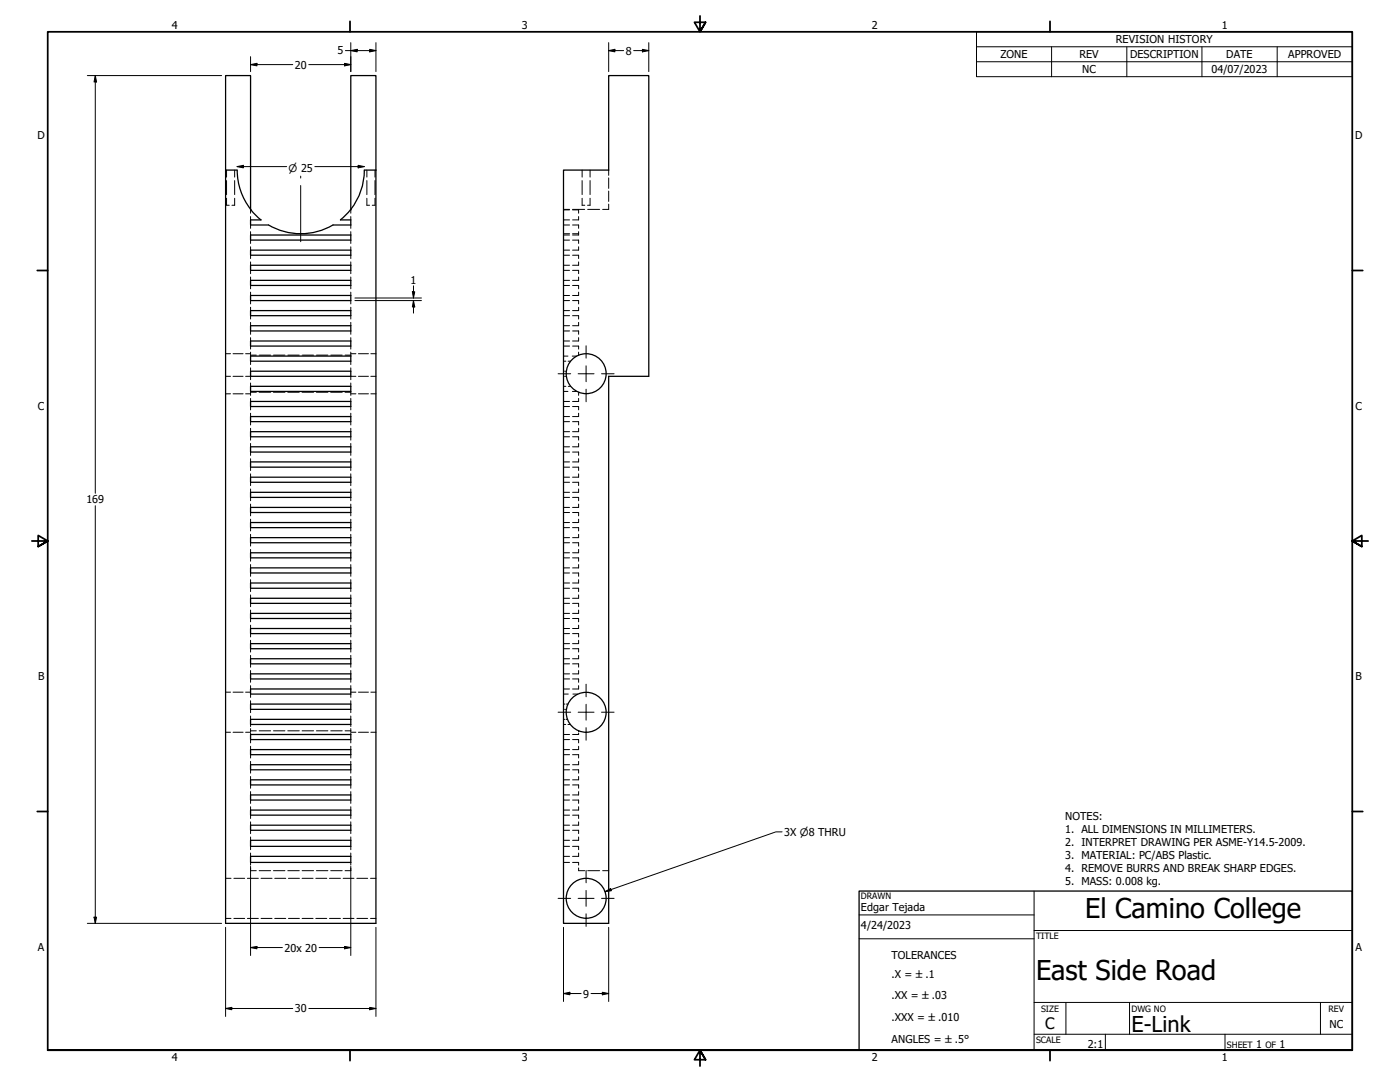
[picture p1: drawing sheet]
<svg xmlns="http://www.w3.org/2000/svg" width="559mm" height="432mm" viewBox="0 0 559 432" stroke-linecap="round" stroke-linejoin="round" font-family="sans-serif">
<!-- layer: Hidden (ANSI) -->
<g fill="none" stroke="#000" stroke-width=".4">
<path d="M90.4 79.1v2.8h1.1M90.4 67.9v2.8M90.4 72.1v5.6M93.7 79.1v2.8h-1.1M93.7 67.9v2.8M93.7 72.1v5.6M146.4 79.1v2.8h1.1M146.4 67.9v2.8M146.4 72.1v5.6M149.7 79.1v2.8h-1.1M149.7 67.9v2.8M149.7 72.1v5.6"/>
<path d="M232.3 79.1v2.8h1.1M232.3 67.9v2.8M232.3 72.1v5.6M235.5 79.1v2.8h-1M235.5 67.9v2.8M235.5 72.1v5.6M243 67.9v2.1M243 71v4.2M243 76.3v4.1M100 83.8v1.3M100 86.4v1.4M100 89.8v1.3"/>
<path d="M100 92.5v1.3M100 95.8v1.4M100 98.5v1.3M140 83.8v1.3M140 86.4v1.4M140 89.8v1.3M140 92.5v1.3M140 95.8v1.4M140 98.5v1.3M224.9 83.6h2.4M224.9 93.3h2.4M224.9 89.8h2.4"/>
<path d="M224.9 83.8h2.4M224.9 99.8h2.4M224.9 95.8h2.4M224.9 93.8h2.4M224.9 87.8h2.4M228.5 83.6h4.9M228.5 93.3h2.4M228.5 83.8h2.4v1.3M228.5 89.8h2.4v1.3M228.5 95.8h2.4v1.4M230.9 86.4v1.4h-2.4M230.9 92.5v1.3h-2.4"/>
<path d="M230.9 98.5v1.3h-2.4M234.6 83.6h4.7M243 81.5v2.1h-2.5M100 101.9v1.3M100 104.5v1.4M100 107.9v1.3M100 110.6v1.3M100 113.9v1.4M100 116.6v1.3M100 120v1.3M140 101.9v1.3M140 104.5v1.4"/>
<path d="M140 107.9v1.3M140 110.6v1.3M140 113.9v1.4M140 116.6v1.3M140 120v1.3M224.9 120h2.4M224.9 117.9h2.4M224.9 113.9h2.4M224.9 111.9h2.4M224.9 107.9h2.4M224.9 105.9h2.4M224.9 101.9h2.4"/>
<path d="M228.5 101.9h2.4v1.3M228.5 107.9h2.4v1.3M228.5 113.9h2.4v1.4M228.5 120h2.4v1.3M230.9 104.5v1.4h-2.4M230.9 110.6v1.3h-2.4M230.9 116.6v1.3h-2.4M100 122.6v1.4M100 126v1.3M100 128.7v1.3M100 132.1v1.3M100 134.7v1.4"/>
<path d="M100 138.1v1.2M140 122.6v1.4M140 126v1.3M140 128.7v1.3M140 132.1v1.3M140 134.7v1.4M140 138.1v1.2M224.9 138.1h2.4M224.9 136.1h2.4M224.9 132.1h2.4M224.9 130h2.4M224.9 126h2.4"/>
<path d="M224.9 124h2.4M228.5 126h2.4v1.3M228.5 132.1h2.4v1.3M228.5 138.1h2.4v1.2M230.9 122.6v1.4h-2.4M230.9 128.7v1.3h-2.4M230.9 134.7v1.4h-2.4M90 150.2h2M90 141.2h2M90 157.2h2M93 150.2h4M93 141.2h4"/>
<path d="M93 157.2h4M98 150.2h2v1.3M98 141.2h2M98 157.2h2M100 140.5v1.4M100 142v.1M100 144.1v1.4M100 146.8v1.3M100 152.8v1.4M100 156.2v.1M100 156.5v1.3M100 159v1.2"/>
<path d="M100 156.5h2.3M100 141.7h2.3M103.4 156.5h4.6M103.4 141.7h4.6M109.2 156.5h4.5M109.2 141.7h4.5M114.9 156.5h4.5M114.9 141.7h4.5M120.6 156.5h4.6M120.6 141.7h4.6M126.3 156.5h4.6M126.3 141.7h4.6"/>
<path d="M132 156.5h4.6M132 141.7h4.6M137.7 156.5h2.3M137.7 141.7h2.3M140 140.5v1.4M140 142v.1M140 144.1v1.4M140 146.8v1.3M140 152.8v1.4M140 156.2v.1M140 156.5v1.3M140 159v1.2"/>
<path d="M140 141.2h2M140 157.2h2M142 150.2h-2v1.3M143.1 150.2h4M143.1 141.2h4M143.1 157.2h4M148 150.2h2.1M148 141.2h2.1M148 157.2h2.1M224.9 150.2h.4M224.9 144.1h1M224.9 148.1h.4"/>
<path d="M224.9 154.2h1M224.9 156.2h1.8M224.9 142.1h1.8M225.7 150.2h.3M225.7 148.1h.3M226.8 144.1h.9M226.8 154.2h.9M228.4 142.1h1.7M228.5 156.2h1.7M230.9 140.5v1.2M230.9 156.5v1.3M230.9 159v1.2h-2.4"/>
<path d="M100 162.2v1.4M100 164.9v1.3M100 168.3v1.3M100 170.9v1.4M100 174.3v1.3M100 177v1.3M140 162.2v1.4M140 164.9v1.3M140 168.3v1.3M140 170.9v1.4M140 174.3v1.3M140 177v1.3"/>
<path d="M224.9 178.3h2.4M224.9 174.3h2.4M224.9 172.3h2.4M224.9 168.3h2.4M224.9 166.2h2.4M224.9 162.2h2.4M224.9 160.2h2.4M228.5 162.2h2.4v1.4M228.5 168.3h2.4v1.3M228.5 174.3h2.4v1.3M230.9 164.9v1.3h-2.4M230.9 170.9v1.4h-2.4"/>
<path d="M230.9 177v1.3h-2.4M100 180.4v1.3M100 183.1v1.2M100 186.4v1.4M100 189.1v1.3M100 192.5v1.3M100 195.1v1.4M100 198.5v1.3M140 180.4v1.3M140 183.1v1.2M140 186.4v1.4M140 189.1v1.3"/>
<path d="M140 192.5v1.3M140 195.1v1.4M140 198.5v1.3M224.9 198.5h2.4M224.9 196.5h2.4M224.9 192.5h2.4M224.9 190.4h2.4M224.9 186.4h2.4M224.9 184.3h2.4M224.9 180.4h2.4M228.5 180.4h2.4v1.3M228.5 186.4h2.4v1.4"/>
<path d="M228.5 192.5h2.4v1.3M228.5 198.5h2.4v1.3M230.9 183.1v1.2h-2.4M230.9 189.1v1.3h-2.4M230.9 195.1v1.4h-2.4M100 201.2v1.3M100 204.5v1.4M100 207.2v1.3M100 210.6v1.3M100 213.2v1.4M100 216.6v1.3M100 219.3v1.3"/>
<path d="M140 201.2v1.3M140 204.5v1.4M140 207.2v1.3M140 210.6v1.3M140 213.2v1.4M140 216.6v1.3M140 219.3v1.3M224.9 216.6h2.4M224.9 214.6h2.4M224.9 210.6h2.4M224.9 208.5h2.4M224.9 204.5h2.4"/>
<path d="M224.9 202.5h2.4M228.5 204.5h2.4v1.4M228.5 210.6h2.4v1.3M228.5 216.6h2.4v1.3M230.9 201.2v1.3h-2.4M230.9 207.2v1.3h-2.4M230.9 213.2v1.4h-2.4M230.9 219.3v1.3h-2.4M100 222.6v1.4M100 225.3v1.3M100 228.7v1.3M100 231.3v1.4"/>
<path d="M100 234.8v1.3M100 237.4v1.4M140 222.6v1.4M140 225.3v1.3M140 228.7v1.3M140 231.3v1.4M140 234.8v1.3M140 237.4v1.4M224.9 238.8h2.4M224.9 234.8h2.4M224.9 232.7h2.4M224.9 228.7h2.4"/>
<path d="M224.9 226.6h2.4M224.9 222.6h2.4M224.9 220.6h2.4M228.5 222.6h2.4v1.4M228.5 228.7h2.4v1.3M228.5 234.8h2.4v1.3M230.9 225.3v1.3h-2.4M230.9 231.3v1.4h-2.4M230.9 237.4v1.4h-2.4M100 240.8v1.3M100 243.5v1.3M100 246.8v1.4"/>
<path d="M100 249.5v1.3M100 252.9v1.3M100 255.5v1.4M100 258.9v1.3M140 240.8v1.3M140 243.5v1.3M140 246.8v1.4M140 249.5v1.3M140 252.9v1.3M140 255.5v1.4M140 258.9v1.3M224.9 258.9h2.4"/>
<path d="M224.9 256.9h2.4M224.9 252.9h2.4M224.9 250.8h2.4M224.9 246.8h2.4M224.9 244.8h2.4M224.9 240.8h2.4M228.5 240.8h2.4v1.3M228.5 246.8h2.4v1.4M228.5 252.9h2.4v1.3M228.5 258.9h2.4v1.3M230.9 243.5v1.3h-2.4M230.9 249.5v1.3h-2.4"/>
<path d="M230.9 255.5v1.4h-2.4M90 276.2h2M93 276.2h4M98 276.2h2M100 261.6v1.3M100 264.9v1.4M100 267.6v1.3M100 271v1.3M100 273.6v1.4M100 277v1.3M100 279.7v1.3M140 261.6v1.3"/>
<path d="M140 264.9v1.4M140 267.6v1.3M140 271v1.3M140 273.6v1.4M140 277v1.3M140 279.7v1.3M140 276.2h2M143.1 276.2h4M148 276.2h2.1M224.9 277h1.9M224.9 275h2.4M224.9 271h2.4"/>
<path d="M224.9 268.9h2.4M224.9 264.9h2.4M224.9 262.9h2.4M228.5 264.9h2.4v1.4M228.5 271h2.4v1.3M228.7 277h1.8M230.9 261.6v1.3h-2.4M230.9 267.6v1.3h-2.4M230.9 273.6v1.4h-2.4M90 292.2h2M93 292.2h4M98 292.2h2"/>
<path d="M100 283.1v1.3M100 285.8v1.3M100 289.1v.8M100 290.8v1.3M100 292.6v.5M100 295.1v1.4M100 297.8v1.3M100 291.7h2.3M103.4 291.7h4.6M109.2 291.7h4.5M114.9 291.7h4.5M120.6 291.7h4.6"/>
<path d="M126.3 291.7h4.6M132 291.7h4.6M137.7 291.7h2.3M140 283.1v1.3M140 285.8v1.3M140 289.1v.8M140 290.8v1.3M140 292.6v.5M140 295.1v1.4M140 297.8v1.3M140 292.2h2M143.1 292.2h4"/>
<path d="M148 292.2h2.1M224.9 289.1h.9M224.9 283.1h.4M224.9 281h.6M224.9 287.1h.5M224.9 299.1h2.4M224.9 295.1h2.4M224.9 293.1h2.4M225.7 283.1h.3M225.9 287.1h.5M226.1 281h.5M226.7 289.1h.9"/>
<path d="M228.5 295.1h2.4v1.4M230.9 291.7v.4M230.9 292.6v.5h-2.4M230.9 297.8v1.3h-2.4M100 301.2v1.3M100 303.8v1.4M100 307.2v1.3M100 309.9v1.3M100 313.2v1.4M100 315.9v1.3M100 319.3v1.3M140 301.2v1.3"/>
<path d="M140 303.8v1.4M140 307.2v1.3M140 309.9v1.3M140 313.2v1.4M140 315.9v1.3M140 319.3v1.3M224.9 319.3h2.4M224.9 317.2h2.4M224.9 313.2h2.4M224.9 311.2h2.4M224.9 307.2h2.4M224.9 305.2h2.4"/>
<path d="M224.9 301.2h2.4M228.5 301.2h2.4v1.3M228.5 307.2h2.4v1.3M228.5 313.2h2.4v1.4M228.5 319.3h2.4v1.3M230.9 303.8v1.4h-2.4M230.9 309.9v1.3h-2.4M230.9 315.9v1.3h-2.4M100 321.9v1.4M100 325.3v1.3M100 328v1.3M100 331.3v1.4"/>
<path d="M100 334v1.3M100 337.8v1.3M140 321.9v1.4M140 325.3v1.3M140 328v1.3M140 331.3v1.4M140 334v1.3M140 337.8v1.3M224.9 337.8h2.4M224.9 335.3h2.4M224.9 331.3h2.4M224.9 329.3h2.4"/>
<path d="M224.9 325.3h2.4M224.9 323.3h2.4M228.5 325.3h2.4v1.3M228.5 331.3h2.4v1.4M228.5 337.8h2.4v1.3M230.9 321.9v1.4h-2.4M230.9 328v1.3h-2.4M230.9 334v1.3h-2.4M90 350.5h2.2M93.3 350.5h4.4M98.7 350.5h4.4M100 340.4v1.4"/>
<path d="M100 344.2v1M100 346.4v1.1h2.3M103.4 347.5h4.6M104.2 350.5h4.4M109.2 347.5h4.5M109.7 350.5h4.3M114.9 347.5h4.5M115.1 350.5h4.4M120.6 347.5h4.6M120.6 350.5h4.4M126 350.5h4.4M126.3 347.5h4.6"/>
<path d="M131.5 350.5h4.4M132 347.5h4.6M137 350.5h4.3M140 340.4v1.4M140 344.2v1M140 346.4v1.1h-2.3M142.4 350.5h4.3M147.9 350.5h2.2M224.9 344.2h2.4M224.9 341.8h2.4M228.5 344.2h2.4v1M230.9 346.4v1.1h2.5"/>
<path d="M230.9 340.4v1.4h-2.4M234.6 347.5h4.7M240.5 347.5h2.5M90 366.5h2.2M93.3 366.5h4.4M98.7 366.5h4.4M104.2 366.5h4.4M109.7 366.5h4.3M115.1 366.5h4.4M120.6 366.5h4.4M126 366.5h4.4M131.5 366.5h4.4"/>
<path d="M137 366.5h4.3M142.4 366.5h4.3M147.9 366.5h2.2"/>
</g>
<!-- layer: Visible (ANSI) -->
<g fill="none" stroke="#000" stroke-width=".51">
<path d="M243 30.2h16v120h-16v218.3h-18.1v-300.6h18.1zM90 67.9v-37.7h10l.2 53.6M90 67.9v300.6h60.1v-300.6M90 67.9h4.6M94.7 67.9a25.4 25.4 0 0 0 5.4 15.6M145.4 67.9h4.7M145.4 67.9a25.4 25.4 0 0 1-5.4 15.7M150.1 67.9v-37.7h-10.1v53.4M100 93.8h40v2h-40zM100 99.8h40v2.1h-40zM100.2 83.8l4 4M104.2 87.8h-4.2v2h7.2a25.4 25.4 0 0 0 25.7 0"/>
<path d="M140 83.6l-4.1 4.1 4.1 .1v2h-7M100 105.9h40v2h-40zM100 111.9h40v2h-40zM100 117.9h40v2.1h-40zM100 124h40v2h-40zM100 130h40v2.1h-40zM100 136.1h40v2h-40zM100 142.1h40v2h-40zM100 148.1h40v2.1h-40zM100 154.2h40v2h-40zM100 160.2h40v2h-40zM100 166.2h40v2.1h-40z"/>
<path d="M100 172.3h40v2h-40zM100 178.3h40v2.1h-40zM100 184.3h40v2.1h-40zM100 190.4h40v2.1h-40zM100 196.5h40v2h-40zM100 202.5h40v2h-40zM100 208.5h40v2.1h-40zM100 214.6h40v2h-40zM100 220.6h40v2h-40zM100 226.6h40v2.1h-40zM100 232.7h40v2.1h-40zM100 238.8h40v2h-40z"/>
<path d="M100 244.8h40v2h-40zM100 250.8h40v2.1h-40zM100 256.9h40v2h-40zM100 262.9h40v2h-40zM100 268.9h40v2.1h-40zM100 275h40v2h-40zM100 281h40v2.1h-40zM100 287.1h40v2h-40zM100 293.1h40v2h-40zM100 299.1h40v2.1h-40zM100 305.2h40v2h-40zM100 311.2h40v2h-40z"/>
<path d="M100 317.2h40v2.1h-40zM100 323.3h40v2h-40zM100 329.3h40v2h-40zM100 335.3h40v2.5h-40zM100 341.8h40v2.4h-40z"/>
<circle cx="234" cy="149.1" r="8"/>
<circle cx="234" cy="284.3" r="8"/>
<circle cx="234" cy="358.5" r="8"/>
</g>
<!-- layer: Border (ANSI) -->
<g fill="none" stroke="#000" stroke-width=".7">
<path d="M139.7 8.5v4.2M279.4 6.3v6.4l-2.2-3.8h4.4l-2.2 3.8 2.2-3.8M419.1 8.5v4.2M14.9 107.9h4.1M539.8 107.9h4.1M12.7 215.9h6.3l-3.8-2.2v4.4l3.8-2.2-3.8 2.2M546.1 215.9h-6.3l3.8-2.2v4.4l-3.8-2.2 3.8 2.2M14.9 323.8h4.1M539.8 323.8h4.1M19 419.1v-406.4h520.8v406.4h-520.8h520.8M139.7 419.1v4.2M419.1 419.1v4.2"/>
<path d="M281.6 422.9l-2.2-3.8 2.2 3.8h-4.4l2.2-3.8v6.3"/>
</g>
<!-- layer: Title (ANSI) -->
<path d="M412.7 355.6v63.5M342.9 365.1h69.8M342.9 374.6h69.8M412.7 371.3h127.1M412.7 412.7h127.1M412.7 400h127.1M425.4 400v12.7M441.2 412.7v6.4M450.8 400v12.7M488.9 412.7v6.4M527 400v12.7" fill="none" stroke="#000" stroke-width=".4"/>
<path d="M342.9 355.6h196.9v63.5h-196.9z" fill="none" stroke="#000" stroke-width=".51"/>
<!-- layer: Symbol (ANSI) -->
<path d="M389.8 18.7v-6h150v6M419.7 18.7v11.9M449.8 18.7v11.9M479.7 18.7v11.9M509.8 18.7v11.9M539.8 18.7h-150v5.9M539.8 18.7v11.9h-150v-6M389.8 24.6h150M312.2 332h-2.5l-68.2 23.9M241.5 355.9l2.2-1.3 .3 .9z" fill="none" stroke="#000" stroke-width=".4"/>
<!-- layer: Dimension (ANSI) -->
<g fill="none" stroke="#000" stroke-width=".4">
<path d="M140 17v11.6M147.6 19.7l2.5 .5-2.5 .5zM150.1 17v11.6M243 17v11.6M256.4 19.7l2.6 .5-2.6 .5zM259 17v11.6M34.9 30.2h53.6M38 30.2l.5 2.5h-1zM38 30.2v166.6M100 25.8l2.6-.5v1zM100 25.8h16.8M100 22.6v6"/>
<path d="M123.3 25.8h16.7M137.5 25.3l2.5 .5-2.5 .5zM137.9 20.2h12.2M140 20.2l2.6-.5v1zM243 20.2l2.4-.5v1zM243 20.2h5.9M252.9 20.2h6.1M94.6 66.5l2.6-.5v1zM94.6 66.5h19.8M125.7 66.5h19.7M142.9 66l2.5 .5-2.5 .5zM141.7 120h26.5"/>
<path d="M141.7 118.9h26.5M164.6 116.5h.9l-.5 2.4zM165 120l.5 2.5h-.9zM165 114v4.9M165 120v5M38 201.8v166.7M100 345.8v35.5M140 345.8v35.5M34.9 368.5h53.6M37.5 366h1l-.5 2.5zM90 370.1v35.5M100 378.1l2.6-.4v1z"/>
<path d="M100 378.1h12.7M127.4 378.1h12.6M137.5 377.7l2.5 .4-2.5 .6zM150.1 370.1v35.5M224.9 370.1v29.6M243 370.1v29.6M224.9 396.5l2.6-.5v1zM224.9 396.5h7.1M235.9 396.5h7.1M240.4 396l2.6 .5-2.6 .5zM90 402.5l2.5-.5v1zM90 402.5h26.8"/>
<path d="M123.3 402.5h26.8M147.6 402l2.5 .5-2.5 .5z"/>
</g>
<g fill="#000">
<path d="M140 20.2l2.6-.5v1z" fill-rule="evenodd"/>
<path d="M243 20.2l2.4-.5v1z" fill-rule="evenodd"/>
<path d="M38 30.2l.5 2.5h-1z" fill-rule="evenodd"/>
<path d="M100 25.8l2.6-.5v1z" fill-rule="evenodd"/>
<path d="M137.5 25.3l2.5 .5-2.5 .5z" fill-rule="evenodd"/>
<path d="M147.6 19.7l2.5 .5-2.5 .5z" fill-rule="evenodd"/>
<path d="M256.4 19.7l2.6 .5-2.6 .5z" fill-rule="evenodd"/>
<path d="M94.6 66.5l2.6-.5v1z" fill-rule="evenodd"/>
<path d="M142.9 66l2.5 .5-2.5 .5z" fill-rule="evenodd"/>
<path d="M164.6 116.5h.9l-.5 2.4z" fill-rule="evenodd"/>
<path d="M165 120l.5 2.5h-.9z" fill-rule="evenodd"/>
<path d="M37.5 366h1l-.5 2.5z" fill-rule="evenodd"/>
<path d="M100 378.1l2.6-.4v1z" fill-rule="evenodd"/>
<path d="M137.5 377.7l2.5 .4-2.5 .6z" fill-rule="evenodd"/>
<path d="M224.9 396.5l2.6-.5v1z" fill-rule="evenodd"/>
<path d="M240.4 396l2.6 .5-2.6 .5z" fill-rule="evenodd"/>
<path d="M90 402.5l2.5-.5v1z" fill-rule="evenodd"/>
<path d="M147.6 402l2.5 .5-2.5 .5z" fill-rule="evenodd"/>
</g>
<!-- layer: Symbol (ANSI) -->
<path d="M241.5 355.9l2.2-1.3 .3 .9z" fill-rule="evenodd" fill="#000"/>
<!-- layer: Center Mark (ANSI) -->
<g fill="none" stroke="#000" stroke-width=".4">
<path d="M120 70.3v.8M120 74v22.5M233.9 138v4.9M222.8 149.2h5M230.8 149.2h6.3M233.9 146v6.3M233.9 155.3v5M240.1 149.2h5M233.9 273v5.1M222.8 284.2h5M230.8 284.2h6.3M233.9 281.1v6.3"/>
<path d="M233.9 290.4v5M240.1 284.2h5M222.8 358.5h5M230.8 358.5h6.3M233.9 347.3v5M233.9 355.3v6.4M240.1 358.5h5M233.9 364.7v5"/>
</g>
<g font-size="10.9">
<text x="433.1" y="366.5">El Camino College</text>
<text x="413.5" y="391.1">East Side Road</text>
</g>
<text font-size="8.7" x="451.6" y="412">E-Link</text>
<text font-size="6.3" x="417.2" y="410.8">C</text>
<g font-size="4.3">
<text x="68.6" y="11.7">4</text>
<text x="208.3" y="11.7">3</text>
<text x="348" y="11.7">2</text>
<text x="487.7" y="11.7">1</text>
<text x="445.4" y="17.3">REVISION HISTORY</text>
<text x="134.7" y="21.7">5</text>
<text x="249.7" y="21.8">8</text>
<text x="399.3" y="23.2">ZONE</text>
<text x="430.8" y="23.2">REV</text>
<text x="451" y="23.2">DESCRIPTION</text>
<text x="489.5" y="23.2">DATE</text>
<text x="514.1" y="23.2">APPROVED</text>
<text x="117.7" y="27.4">20</text>
<text x="432" y="29.2">NC</text>
<text x="483.6" y="29">04/07/2023</text>
<text x="15" y="55.6">D</text>
<text x="540.9" y="55.6">D</text>
<text x="163.9" y="113.3">1</text>
<text x="15.1" y="163.5">C</text>
<text x="541" y="163.5">C</text>
<text x="34.5" y="200.9">169</text>
<text x="15.2" y="271.5">B</text>
<text x="541.1" y="271.5">B</text>
<text x="425.2" y="327.2">NOTES:</text>
<text x="313" y="333.6">3X ⌀8 THRU</text>
<text x="425.2" y="332.4">1. ALL DIMENSIONS IN MILLIMETERS.</text>
<text x="425.2" y="337.6">2. INTERPRET DRAWING PER ASME-Y14.5-2009.</text>
<text x="425.2" y="342.8">3. MATERIAL: PC/ABS Plastic.</text>
<text x="425.2" y="348.1">4. REMOVE BURRS AND BREAK SHARP EDGES.</text>
<text x="425.2" y="353.3">5. MASS: 0.008 kg.</text>
<text x="343.7" y="363.5">Edgar Tejada</text>
<text x="343.7" y="370.9">4/24/2023</text>
<text x="15.1" y="379.4">A</text>
<text x="113.5" y="379.7">20x 20</text>
<text x="355.9" y="382.8">TOLERANCES</text>
<text x="541" y="379.4">A</text>
<text x="355.9" y="390.2">.X = ±.1</text>
<text x="232.7" y="398.1">9</text>
<text x="355.9" y="398.8">.XX = ±.03</text>
<text x="117.7" y="404.1">30</text>
<text x="355.9" y="407.5">.XXX = ±.010</text>
<text x="530.6" y="410.1">NC</text>
<text x="355.9" y="416.1">ANGLES = ±.5°</text>
<text x="434.1" y="418.3">2:1</text>
<text x="501.3" y="418.3">1</text>
<text x="510.7" y="418.3">1</text>
<text x="68.6" y="423.3">4</text>
<text x="208.3" y="423.3">3</text>
<text x="348" y="423.3">2</text>
<text x="487.7" y="423.3">1</text>
</g>
<text font-size="4.1" x="115.2" y="68.6">⌀ 25</text>
<g font-size="3.5">
<text x="343.7" y="358.9">DRAWN</text>
<text x="413.5" y="374.6">TITLE</text>
<text x="415.5" y="403.9">SIZE</text>
<text x="451.6" y="403.9">DWG NO</text>
<text x="530.3" y="403.9">REV</text>
<text x="413.5" y="416.1">SCALE</text>
<text x="489.7" y="418.3">SHEET</text>
<text x="505.1" y="418.3">OF</text>
</g>
</svg>
